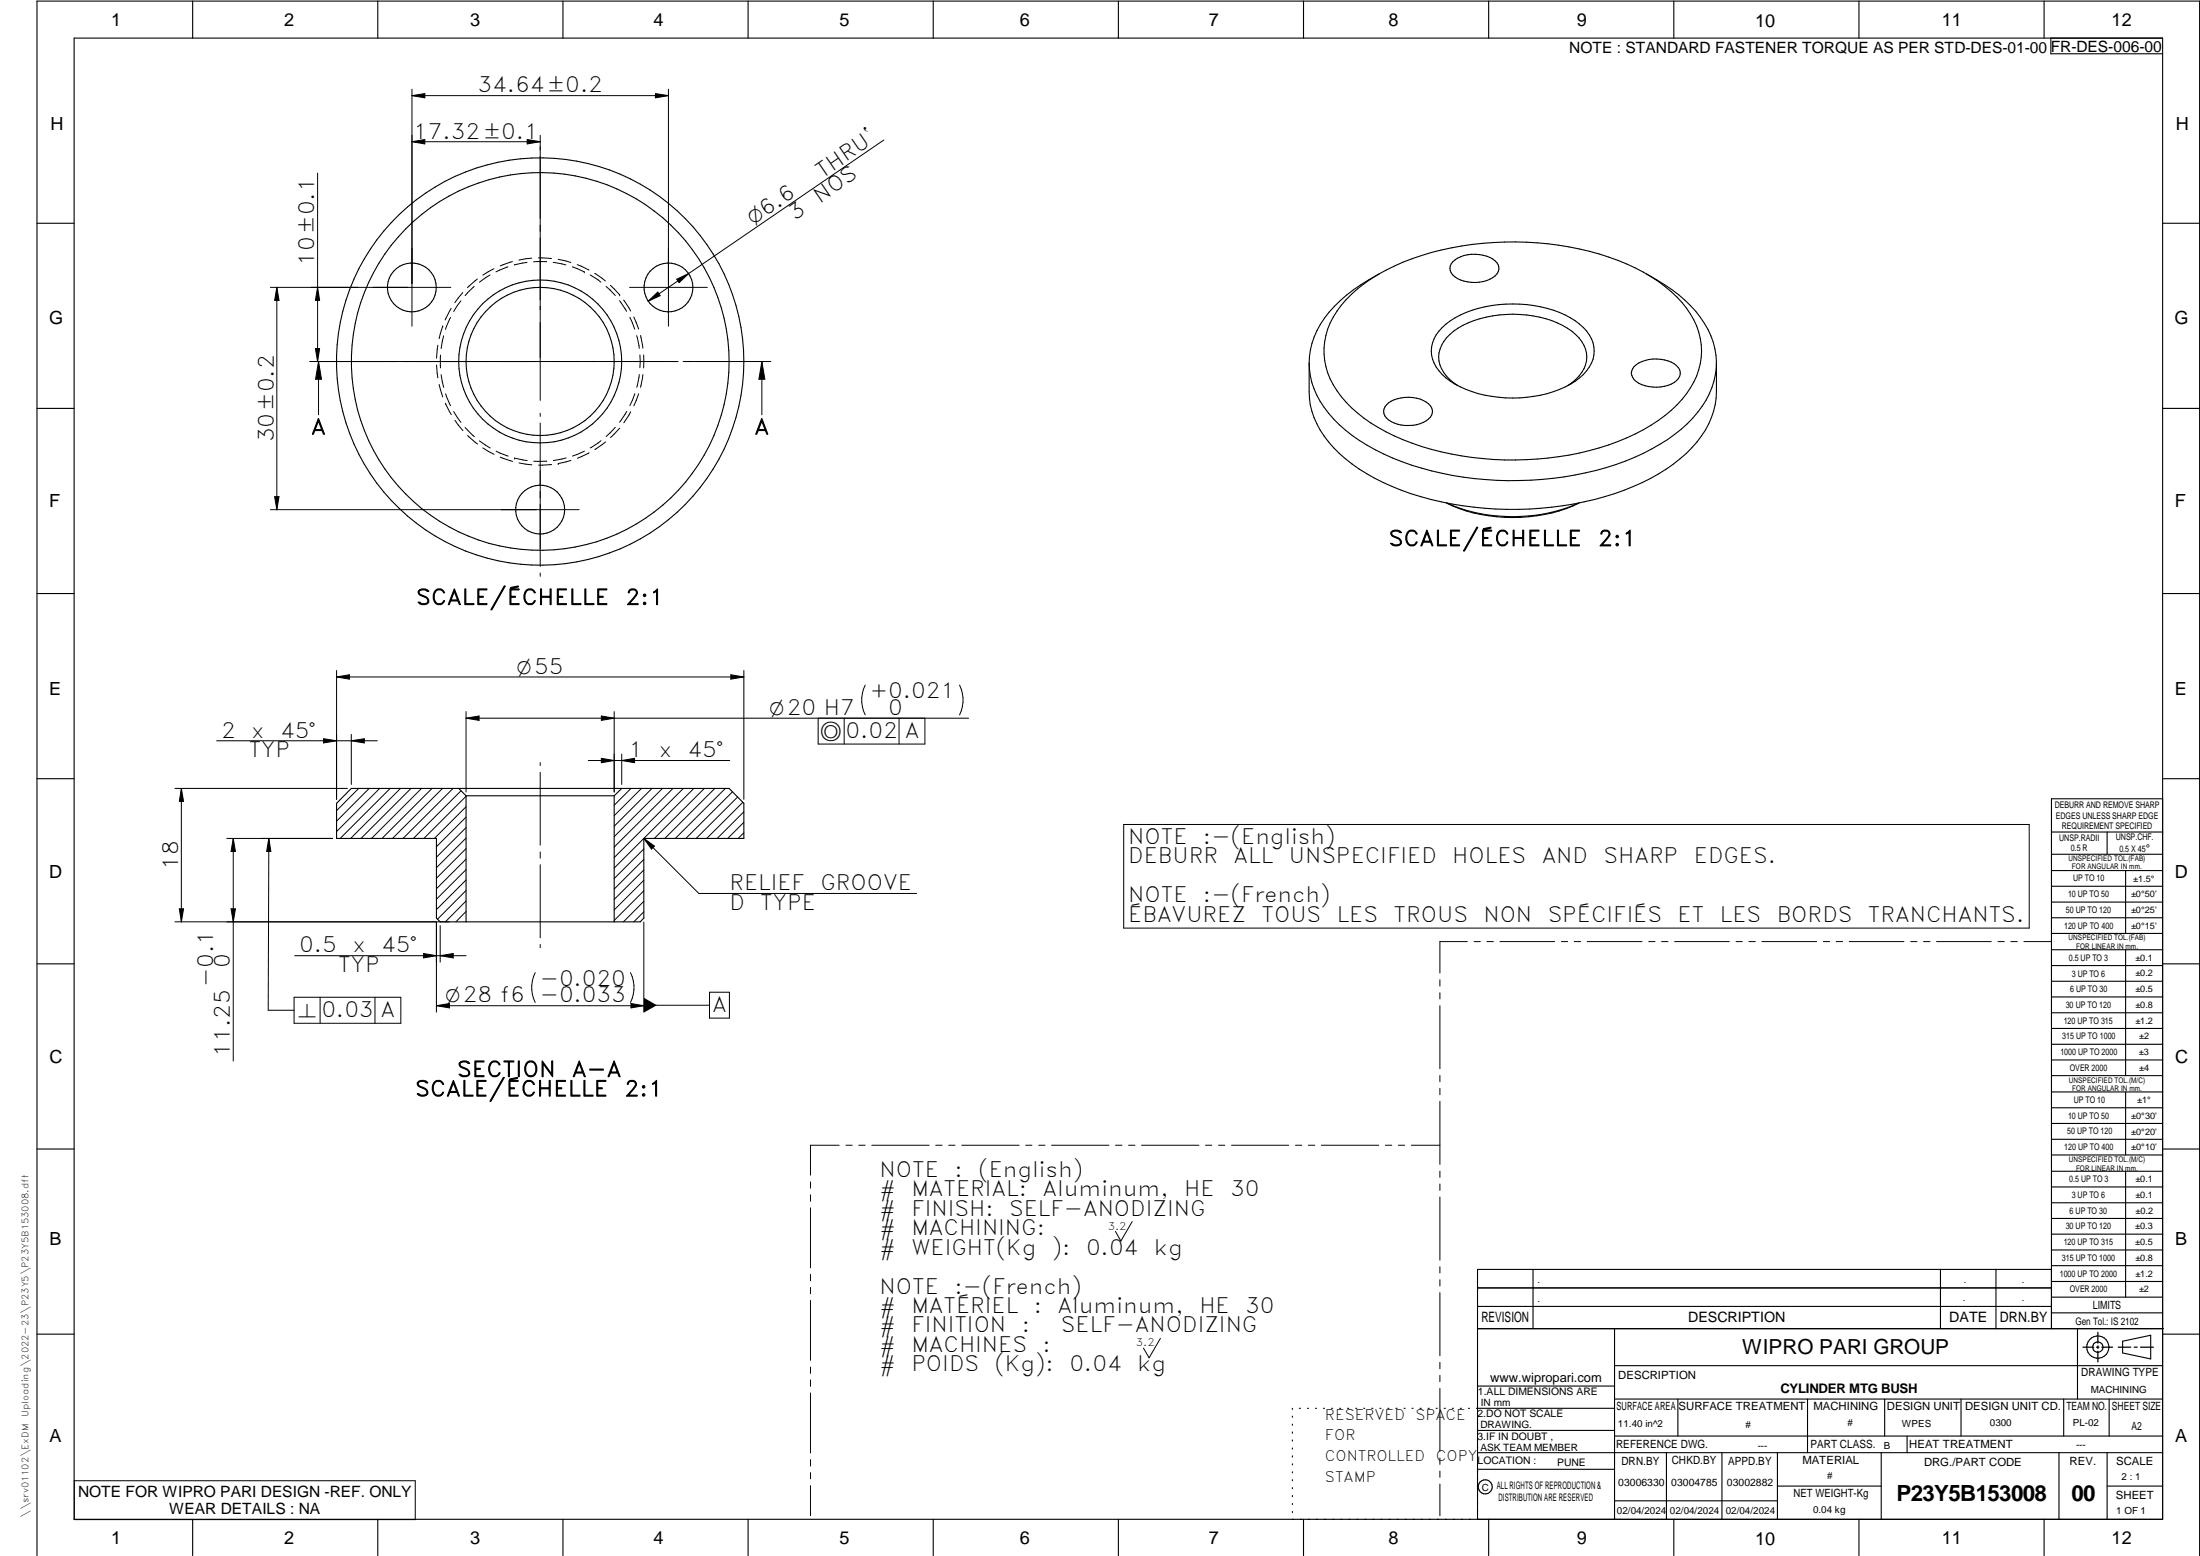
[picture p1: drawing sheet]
<svg xmlns="http://www.w3.org/2000/svg" width="594mm" height="420mm" viewBox="0 0 594 420" stroke-linecap="round" stroke-linejoin="round" font-family="sans-serif">
<g fill="none" stroke="#000" stroke-width=".3">
<path d="M20 10.3h564v400h-564zM52 .3v10M102 .3v10M152 .3v10M202 .3v10M252 .3v10M302 .3v10M352 .3v10M402 .3v10M452 .3v10M502 .3v10M552 .3v10"/>
<path d="M553.8 10.3v4.2h30.2M10 60.3h10M364.9 79.5a52.7 52.7 0 0 1 24.3-12 83.1 83.1 0 0 1 50.1 3.8 38 38 0 0 1 17.2 13.5 18.3 18.3 0 0 1-1.1 21.5 41.3 41.3 0 0 1-18.5 12.9 82.2 82.2 0 0 1-60.4-1.5 36 36 0 0 1-16.5-13.8 18.4 18.4 0 0 1 2.2-21.5zM372.4 74a40.1 40.1 0 0 0-15.8 13.5 20.1 20.1 0 0 0-3.1 10.5M392.3 70.7a9.4 9.4 0 0 1 11.4-.3 2.63 2.63 0 0 1-.6 4.6 9.7 9.7 0 0 1-10.8-.7 2.46 2.46 0 0 1 0-3.6zM444.6 74a39.2 39.2 0 0 1 15.7 13.4 19.7 19.7 0 0 1-1.8 23.9 45.2 45.2 0 0 1-19.6 13.2 89.6 89.6 0 0 1-62.8-.8 41.2 41.2 0 0 1-19.6-15.3 19.5 19.5 0 0 1-3-10.4M584 60.3h10M389.5 88.4a26.1 26.1 0 0 1 17.1-6.3 32 32 0 0 1 18.8 4.5 9.9 9.9 0 0 1 5 9.3 12.2 12.2 0 0 1-7.8 8.6 33.9 33.9 0 0 1-30.9-1.5 9.9 9.9 0 0 1-5.1-9.3 9.3 9.3 0 0 1 2.9-5.3zM441.3 99a9.4 9.4 0 0 1 11.4-.3 2.67 2.67 0 0 1-.6 4.6 9.8 9.8 0 0 1-10.8-.8 2.46 2.46 0 0 1 0-3.5zM463.5 98v7.8a23.1 23.1 0 0 1-8.1 16.6 58.4 58.4 0 0 1-27.6 13.1 89.3 89.3 0 0 1-51.9-4.1 42.2 42.2 0 0 1-18.4-13.7 20.6 20.6 0 0 1-4-11.9v-7.8M10 110.3h10M374.4 109.3a9.4 9.4 0 0 1 10-1.1 3.2 3.2 0 0 1 2.2 3.8 7.2 7.2 0 0 1-7.2 2.9 6.2 6.2 0 0 1-5.7-3.2 2.42 2.42 0 0 1 .7-2.4z"/>
<path d="M423.3 104.1a9.4 9.4 0 0 0 5.1-8.8 11 11 0 0 0-6.4-7.4 31 31 0 0 0-28.3 .7 9.8 9.8 0 0 0-5.2 7.8 9.7 9.7 0 0 0 5.2 7.7M584 110.3h10M390.6 135.8a42.9 42.9 0 0 0 35.9 0M390.7 135.8a44.7 44.7 0 0 0 35.5 0M10 160.3h10M584 160.3h10M10 210.3h10M94.9 212.9h102l4 4v9.5h-27v21.5l-1 1h-54l-1.1-1v-21.5h-26.9v-9.5zM123.9 212.9l2 2M125.9 214.9h40M125.9 214.9v34M165.9 214.9v34"/>
<path d="M167.9 212.9l-2 2M584 215.7h-30v143.1M584 210.3h10M554 224.7h30M554 230.7h30M554 235.1h30M554 239.3h30M569 224.7v6M574 235.1v17M554 243.6h30M554 247.8h30M554 252.1h30"/>
<path d="M554 256.5h30M574 256.5v33.9M10 260.3h10M554 260.7h30M554 265h30M554 269.2h30M554 273.5h30M554 277.7h30M584 260.3h10M554 282h30M554 286.2h30M554 290.4h30"/>
<path d="M554 294.9h30M554 299.1h30M574 294.9v17M10 310.3h10M554 303.4h30M554 307.6h30M554 311.9h30M554 316.3h30M574 316.3v34M584 310.3h10M554 320.5h30M554 324.8h30"/>
<path d="M554 329h30M554 333.2h30M554 337.5h30M399 358.8h185.2M399 352.8h155M399 347.8h155M414 342.8v16M436 358.8v51.5M524 342.8v16M539 342.8v16M554 341.8h30M554 346h30"/>
<path d="M554 350.3h30M554 354.5h30M554 342.8h-155v67.5M561 358.8v19M10 360.3h10M399 374.3h37M436 377.8h148M453.1 377.8v10M488.1 377.8v14.5M508.9 377.8v10M529.5 377.8v10M557.3 377.8v10"/>
<path d="M569.5 377.8v10M573.2 362.2l7.6-1.6v6.3l-7.6-1.6zM584 368.8h-148M584 360.3h10M349 380.3v.3M349 382.4v.3M349 384.6v.3M349 386.7v.3M349 388.8v.3M349 391v.3M349 393.1v.3M349 395.3v.3"/>
<path d="M349 397.4v.3M349 399.5v.3M350.9 380.3h.2M353.1 380.3h.2M355.2 380.3h.3M357.4 380.3h.3M359.6 380.3h.3M361.7 380.3h.3M363.9 380.3h.3M366.1 380.3h.3M368.3 380.3h.2M370.4 380.3h.3"/>
<path d="M372.6 380.3h.3M374.8 380.3h.3M376.9 380.3h.4M379.1 380.3h.3M381.3 380.3h.3M383.4 380.3h.4M385.6 380.3h.3M387.8 380.3h.3M390 380.3h.3M392.2 380.3h.3M394.3 380.3h.3M396.5 380.3h.3"/>
<path d="M398.7 380.3h37.3M399 396.7h37M399 392.3h185M399 386.2h37M436 387.8h148M450 392.3v18M465 392.3v18M480 392.3v18M508 392.3v18M515 387.8v4.5M556 392.3v18M569 392.3v18"/>
<path d="M52 410.3v9.7M102 410.3v9.7M152 410.3v9.7M202 410.3v9.7M252 410.3v9.7M302 410.3v9.7M349 401.7v.3M349 403.8v.4M349 406v.3M349 408.1v.3M352 410.3v9.7M402 410.3v9.7"/>
<path d="M436 405.3h44M452 410.3v9.7M480 401.3h28M502 410.3v9.7M552 410.3v9.7M569 401.3h15M10 420v-419.7h584v419.7"/>
<circle cx="111.2" cy="77.6" r="6.6"/>
<circle cx="180.5" cy="77.6" r="6.6"/>
<circle cx="145.9" cy="97.6" r="20"/>
<circle cx="145.9" cy="97.6" r="55"/>
<circle cx="145.9" cy="97.6" r="22"/>
<circle cx="145.9" cy="97.6" r="51"/>
<circle cx="145.9" cy="137.6" r="6.6"/>
<circle cx="566.5" cy="363.7" r="1.39"/>
<circle cx="566.5" cy="363.8" r="3"/>
<circle cx="401.1" cy="401.5" r="1.9"/>
</g>
<g fill="none" stroke="#000" stroke-width=".27">
<path d="M111.2 25.8l3.5-.5v1.1zM111.2 24.1v64M111.2 38.3l3.5-.6v1.2zM111.2 38.3h34.7M111.2 25.8h69.3M142.4 37.7l3.5 .6-3.5 .6zM145.9 36.5v71.6M177 25.3l3.5 .5-3.5 .6zM180.5 24.1v64M238.7 37.8l-52.7 36.1M85.8 46.7v50.9M74.8 77.6l.5 3.5h-1.1z"/>
<path d="M74.8 77.6v60M85.8 77.6l.5 3.5h-1.1zM121.7 77.6h-48.7M125 79l-2.2 2.7M128.1 77.3l-2.5 2.5M128.9 75.4l-2.7 2.3M132.3 74.3l-2.9 1.9M133.4 72.6l-3 1.7M137.2 72.1l-3.3 1.3M138.4 70.7l-3.3 1.1M142.3 70.9l-3.4 .6M143.6 69.7l-3.5 .5"/>
<path d="M145.4 69.6l3.5 .2M147.6 70.7h-3.5M149.4 70.9l3.4 .6M150.7 70l3.4 .9M154.6 72.1l3.2 1.3M155.9 71.5l3.1 1.4M157.8 73.4h.1M159.4 74.3l2.9 1.9M160.6 73.8l2.9 2.1M163.7 77.3l2.5 2.5M164.8 77l2.5 2.6M167.3 79.6h.1"/>
<path d="M170 77.6h21M182.7 75.4l3.3-1.5-2.6 2.4zM186 73.9l-11 7.4M83.6 97.6h99.5M85.2 94.1h1.1l-.5 3.5zM86 97.6v14.4M86 97.6l.8 4.8h-1.6zM117.9 98.6l.3 3.4M118.2 93.2l-.3 3.5M118.9 95.9v3.5M119.5 88.1h.1M119.5 88.1l-.9 3.3"/>
<path d="M119.8 90.7l-.7 3.4M121.7 85.7l-1.4 3.2M121.8 83.3l-1.6 3.1M124.5 81.2l-2 2.9M167.3 81.2l1.9 2.9M168.4 81l1.9 3M170.1 85.7l1.3 3.2M171.1 85.6l1.4 3.3M171.9 90.6l.7 3.5M172.8 95.8v3.5M173 90.6l.6 3.4M173.8 95.8v3.6"/>
<path d="M175 81.3l2.6-2.4 .7 .9zM184.5 97.6h23.6M205.7 97.6l.8 4.8h-1.6zM205.7 97.6v14.4M118.6 103.8l.9 3.4M119.1 101.2l.7 3.4M120.3 108.9l1.6 3.1M120.3 106.3l1.4 3.3M122.5 111.1l2 2.9M122.8 113.5l2.2 2.8M125.6 115.4l2.5 2.5M126.3 117.6l2.6 2.3"/>
<path d="M129.4 119l3 2M145.9 111.6v.8M145.9 114.2v38.8M162.3 119l-2.9 1.9M163.5 119.3l-2.9 2.1M166.2 115.4l-2.5 2.5M167.3 115.6l-2.4 2.6M169.2 111.1l-1.9 2.9M170.3 111.2l-1.9 3M171.4 106.3l-1.3 3.2M172.5 106.3l-1.4 3.3M172.6 101.1l-.6 3.5"/>
<path d="M173.6 101.1l-.6 3.5M73 137.6h83.4M74.2 134.1h1.1l-.5 3.5zM130.4 120.9l3 1.8M134 121.8l3.2 1.3M135.1 123.4l3.3 1.2M139 123.7h.1M139 123.7l3.4 .7M140.2 125l3.4 .5M144.1 124.5h3.6M149 125.4l-3.5 .2M150.7 125.2h.1"/>
<path d="M152.9 123.7l-3.5 .7M154.2 124.3l-3.5 .9M157.8 121.8l-3.2 1.3M159.1 122.3l-3.2 1.4M145.9 154.7v.9M87.4 199.5l3.5 .5-3.5 .6zM90.9 181.1v34.8M90.9 182.8l3.5-.6v1.2zM90.9 182.8h110M94.9 198.3v13.5M125.9 192.2v21.7M125.9 193.9l3.5-.6v1.2z"/>
<path d="M125.9 193.9h135.7M162.4 193.3l3.5 .6-3.5 .6zM165.9 192.2v21.7M197.4 182.2l3.5 .6-3.5 .6zM200.9 181.1v34.8M220.9 193.9v7h28.9v-7M228 193.9v7M233.6 185a9 9 0 0 0 0 8M242.8 193.9v7M259.1 185a9 9 0 0 1 0 8M47.2 212.9h46.6M49 212.9v36"/>
<path d="M49 212.9l.6 3.5h-1.2zM58.5 200h43.4M94.9 200l3.5-.5v1.1zM96.9 212.9l-6 6M99.7 212.9l-8.8 8.8M102.5 212.9l-11.6 11.6M105.4 212.9l-13.5 13.5M108.2 212.9l-13.5 13.5M111 212.9l-13.5 13.5M113.8 212.9l-13.5 13.5M116.7 212.9l-13.5 13.5M119.5 212.9l-13.5 13.5"/>
<path d="M122.3 212.9l-13.5 13.5M124.5 213.5l-12.9 12.9M125.9 215l-11.4 11.4M125.9 217.8l-8.6 8.6M145.9 205.9v.8M145.9 208.5v19.7M158.9 205.4h38.2M162.4 204.8l3.5 .6-3.5 .6zM167.9 205.4l3.5-.6v1.2zM167.9 203.6v8.2M170.4 212.9l-4.5 4.5M173.2 212.9l-7.3 7.4"/>
<path d="M176.1 212.9l-10.2 10.2M178.9 212.9l-13 13M181.7 212.9l-15.8 15.8M184.5 212.9l-18.6 18.7M187.4 212.9l-21.5 21.5M190.2 212.9l-13.5 13.5M193 212.9l-13.5 13.5M195.9 212.9l-13.5 13.5M197.8 213.8l-12.6 12.6M199.2 215.2l-11.2 11.2M200.6 216.6l-9.8 9.8M200.9 219.2l-7.2 7.2"/>
<path d="M61.2 226.4h28.6M63 226.4l.6 3.5h-1.2zM63 226.4v60.1M72.6 226.4l.5 3.5h-1.1zM72.6 226.4l-.2 46.4h7M125.9 220.6l-8.1 8M125.9 223.5l-8.1 8M125.9 226.3l-8.1 8M125.9 229.2l-8.1 8M125.9 232l-8.1 8M125.9 234.8l-8.1 8M125.9 237.6l-8.1 8"/>
<path d="M145.9 230v1.7M145.9 233.5v19.7M173.9 229.2l-8 8M173.9 232.1l-8 8M173.9 234.9l-8 8M173.9 237.7l-8 8M173.9 226.4l14.8 14.9h58.8M173.9 226.4l2.8 2.1-.8 .8zM200.9 224.9l-1.6 1.5M200.9 222l-4.4 4.4M303.4 222.6h244.6v28h-244.6zM47.2 248.9h74.1"/>
<path d="M48.4 245.4h1.2l-.6 3.5zM62.4 245.4h1.2l-.6 3.5zM79.6 258.1h46.3M114.4 257.5l3.4 .6-3.4 .6zM117.8 249v24.3M118.9 258.1l3.5-.6v1.2zM118.9 249.9v9.9M125.9 240.5l-7.8 7.7M125.9 243.3l-5.6 5.6M125.9 246.1l-2.8 2.8M145.9 255v.9M173.9 249v24.3"/>
<path d="M173.9 240.5l-8 8M173.9 243.4l-5.5 5.5M173.9 246.2l-2.8 2.7M396.2 254.3h-7.4v8.5M398.1 254.3h1.6M401.5 254.3h1.8M405 254.3h14.8M421.6 254.3h1.7M425.1 254.3h1.7M428.6 254.3h14.8M445.2 254.3h1.7M448.7 254.3h1.7"/>
<path d="M452.2 254.3h14.8M468.8 254.3h1.7M472.3 254.3h1.7M475.8 254.3h14.8M492.4 254.3h1.7M495.8 254.3h1.8M499.4 254.3h14.7M516 254.3h1.6M519.4 254.3h1.8M522.9 254.3h14.8M539.5 254.3h1.7M543 254.3h1.7"/>
<path d="M546.5 254.3h7.4M79.4 269.3h28.8v7h-28.8zM86.4 269.3v7M101.3 269.3v7M117.8 271.6l3.6-.6v1.2zM117.8 271.6h56.1M144.5 262.6a9 9 0 0 0 0 8.1M170.3 262.6a9 9 0 0 1 0 8.1M170.4 271l3.5 .6-3.5 .6zM173.9 271.4h17.7M191.6 267.9h5.4v7h-5.4zM388.8 264.5v1.8"/>
<path d="M388.8 268.1v1.6M388.8 271.6v17M388.8 290.4v1.7M388.8 293.9v1.7M388.8 297.4v17M218.9 319.2v1.6M226.6 309.2h-7.7v8.1M228.4 309.2h1.7M231.9 309.2h1.7M235.4 309.2h15.5M252.7 309.2h1.7M256.2 309.2h1.7"/>
<path d="M259.7 309.2h15.5M277 309.2h1.7M280.5 309.2h1.7M284 309.2h15.5M301.2 309.2h1.8M304.8 309.2h1.7M308.3 309.2h15.5M325.5 309.2h1.7M329.1 309.2h1.6M332.6 309.2h15.4M349.8 309.2h1.7M353.3 309.2h1.7"/>
<path d="M356.8 309.2h15.5M374.1 309.2h1.7M377.6 309.2h1.7M381.1 309.2h7.7M388.8 316.2v1.7M388.8 319.7v1.7M218.9 322.6v1.8M218.9 326.1v16.2M305.7 329.9l-3 5.2-1.5-2.6M388.8 323.2v17.1M218.9 344.1v1.8M218.9 347.6v1.7"/>
<path d="M218.9 351.2v16.1M388.8 342.1v1.6M388.8 345.6v1.7M388.8 349v17.1M218.9 369.1v1.7M218.9 372.6v1.8M218.9 376.1v16.2M313.3 361.4l-3 5.2-1.5-2.6M388.8 367.9v1.7M388.8 371.4v1.7M388.8 374.9v17M20.1 399.8h92v10.5h-92z"/>
<path d="M218.9 394.1v1.8M218.9 397.6v1.7M388.8 393.7v1.7M388.8 397.2v1.7M218.9 401.2v8.1M388.8 400.7v8.6"/>
</g>
<path d="M566.5 359.7v3M562.5 363.8h2.9M566.1 363.8h.7M566.5 363.4v.7M566.5 364.9v2.8M567.6 363.8h2.9M572 363.8h3.4M576.3 363.8h.8M578 363.8h3.5" fill="none" stroke="#000" stroke-width=".34"/>
<g fill="#000">
<path d="M111.2 38.3l3.5-.6v1.2zM111.2 25.8l3.5-.5v1.1zM142.4 37.7l3.5 .6-3.5 .6zM177 25.3l3.5 .5-3.5 .6zM175 81.3l2.6-2.4 .7 .9zM182.7 75.4l3.3-1.5-2.6 2.4zM74.8 77.6l.5 3.5h-1.1zM85.2 94.1h1.1l-.5 3.5zM85.8 77.6l.5 3.5h-1.1zM86 97.6l.8 4.8h-1.6zM205.7 97.6l.8 4.8h-1.6zM74.2 134.1h1.1l-.5 3.5z"/>
<path d="M87.4 199.5l3.5 .5-3.5 .6zM90.9 182.8l3.5-.6v1.2zM94.9 200l3.5-.5v1.1zM125.9 193.9l3.5-.6v1.2zM162.4 193.3l3.5 .6-3.5 .6zM197.4 182.2l3.5 .6-3.5 .6zM49 212.9l.6 3.5h-1.2zM162.4 204.8l3.5 .6-3.5 .6zM167.9 205.4l3.5-.6v1.2zM63 226.4l.6 3.5h-1.2zM72.6 226.4l.5 3.5h-1.1zM173.9 226.4l2.8 2.1-.8 .8z"/>
<path d="M48.4 245.4h1.2l-.6 3.5zM62.4 245.4h1.2l-.6 3.5zM114.4 257.5l3.4 .6-3.4 .6zM118.9 258.1l3.5-.6v1.2zM117.8 271.6l3.6-.6v1.2zM170.4 271l3.5 .6-3.5 .6zM173.9 269.4l3.5 2-3.5 2z"/>
</g>
<g font-size="6">
<text x="512.1" y="405.2">P23Y5B153008</text>
<text x="559.4" y="405.2">00</text>
</g>
<g font-size="5.7">
<text x="128.9" y="25">34.64±0.2</text>
<text x="111.6" y="37.4">17.32±0.1</text>
<text x="222" y="48.2" transform="rotate(-34 222 48.2)">THRU`</text>
<text x="214.6" y="59.6" transform="rotate(-34 214.6 59.6)">3</text>
<text x="221.4" y="55" transform="rotate(-34 221.4 55)">NOS</text>
<text x="84.9" y="71.7" transform="rotate(-90 84.9 71.7)">10±0.1</text>
<text x="73.9" y="119.5" transform="rotate(-90 73.9 119.5)">30±0.2</text>
<text x="84" y="117.3">A</text>
<text x="203.7" y="117.3">A</text>
<text x="375" y="147.4">SCALE/ÉCHELLE</text>
<text x="431.5" y="147.4">2:1</text>
<text x="112.3" y="163.3">SCALE/ÉCHELLE</text>
<text x="168.9" y="163.3">2:1</text>
<text x="234.9" y="188.5">+0.021</text>
<text x="239.8" y="193">0</text>
<text x="59.7" y="199.2">2</text>
<text x="67.9" y="199.2">x</text>
<text x="75.6" y="199.2">45°</text>
<text x="228.3" y="199.2">0.02 A</text>
<text x="67.2" y="204.4">TYP</text>
<text x="169.7" y="204.5">1</text>
<text x="177.9" y="204.5">x</text>
<text x="185.7" y="204.5">45°</text>
<text x="304.7" y="227.9">NOTE</text>
<text x="324.9" y="227.9">:-(English)</text>
<text x="304.7" y="233.1">DEBURR</text>
<text x="333.1" y="233.1">ALL</text>
<text x="348" y="233.1">UNSPECIFIED</text>
<text x="392.1" y="233.1">HOLES</text>
<text x="416.3" y="233.1">AND</text>
<text x="433" y="233.1">SHARP</text>
<text x="457.4" y="233.1">EDGES.</text>
<text x="48.1" y="234.9" transform="rotate(-90 48.1 234.9)">18</text>
<text x="197" y="240.4">RELIEF</text>
<text x="197" y="245.6">D</text>
<text x="205.3" y="245.6">TYPE</text>
<text x="221.6" y="240.4">GROOVE</text>
<text x="304.7" y="243.6">NOTE</text>
<text x="324.9" y="243.6">:-(French)</text>
<text x="304.7" y="248.9">ÉBAVUREZ</text>
<text x="340.7" y="248.9">TOUS</text>
<text x="361" y="248.9">LES</text>
<text x="376.3" y="248.9">TROUS</text>
<text x="400.6" y="248.9">NON</text>
<text x="417.9" y="248.9">SPÉCIFIÉS</text>
<text x="453" y="248.9">ET</text>
<text x="464.4" y="248.9">LES</text>
<text x="479.8" y="248.9">BORDS</text>
<text x="504.4" y="248.9">TRANCHANTS.</text>
<text x="80.8" y="257.2">0.5</text>
<text x="95.2" y="257.2">x</text>
<text x="102.9" y="257.2">45°</text>
<text x="62.1" y="261.3" transform="rotate(-90 62.1 261.3)">0</text>
<text x="91.3" y="262.4">TYP</text>
<text x="57.6" y="266.5" transform="rotate(-90 57.6 266.5)">-0.1</text>
<text x="145.7" y="266.1">-0.020</text>
<text x="86.8" y="274.5">0.03 A</text>
<text x="192.3" y="273.2">A</text>
<text x="62.1" y="285.3" transform="rotate(-90 62.1 285.3)">11.25</text>
<text x="123.4" y="290.7">SECTION</text>
<text x="154.4" y="290.7">A-A</text>
<text x="112.1" y="296">SCALE/ÉCHELLE</text>
<text x="168.6" y="296">2:1</text>
<text x="237.5" y="317.8">NOTE</text>
<text x="257.7" y="317.8">:</text>
<text x="264.1" y="317.8">(English)</text>
<text x="237.5" y="323">#</text>
<text x="246.1" y="323">MATERIAL:</text>
<text x="281.5" y="323">Aluminum,</text>
<text x="319.8" y="323">HE</text>
<text x="332.2" y="323">30</text>
<text x="237.5" y="328.3">#</text>
<text x="246.1" y="328.3">FINISH:</text>
<text x="272.5" y="328.3">SELF-ANODIZING</text>
<text x="237.5" y="333.5">#</text>
<text x="246.1" y="333.5">MACHINING:</text>
<text x="237.5" y="338.8">#</text>
<text x="246.1" y="338.8">WEIGHT(Kg</text>
<text x="284" y="338.8">):</text>
<text x="293.3" y="338.8">0.04</text>
<text x="311.6" y="338.8">kg</text>
<text x="237.5" y="349.3">NOTE</text>
<text x="257.7" y="349.3">:-(French)</text>
<text x="237.5" y="354.5">#</text>
<text x="237.5" y="359.8">#</text>
<text x="246.1" y="359.8">FINITION</text>
<text x="246.1" y="354.5">MATÉRIEL</text>
<text x="275.9" y="359.8">:</text>
<text x="279.2" y="354.5">:</text>
<text x="285.6" y="354.5">Aluminum,</text>
<text x="286.5" y="359.8">SELF-ANODIZING</text>
<text x="323.9" y="354.5">HE</text>
<text x="336.3" y="354.5">30</text>
<text x="237.5" y="365">#</text>
<text x="246.1" y="365">MACHINES</text>
<text x="281.5" y="365">:</text>
<text x="237.5" y="370.3">#</text>
<text x="246.1" y="370.3">POIDS</text>
<text x="268.5" y="370.3">(Kg):</text>
<text x="288.8" y="370.3">0.04</text>
<text x="307.1" y="370.3">kg</text>
</g>
<text font-size="5.6" x="470.5" y="365.5">WIPRO PARI GROUP</text>
<g font-size="5.4">
<text x="203.4" y="60.9" transform="rotate(-34 203.4 60.9)">O6.6</text>
<text x="139.6" y="181.9">O55</text>
<text x="207.8" y="193">O20 H7</text>
<text x="221.6" y="199.2">a</text>
<text x="80.5" y="274.5">n</text>
<text x="120.3" y="270.7">O28 f6 -0.033</text>
</g>
<g font-size="4.9">
<text x="30" y="6.9">1</text>
<text x="76.7" y="6.9">2</text>
<text x="127" y="6.9">3</text>
<text x="176.5" y="6.9">4</text>
<text x="226.7" y="6.9">5</text>
<text x="275.4" y="6.9">6</text>
<text x="326.4" y="6.9">7</text>
<text x="375" y="6.9">8</text>
<text x="425.8" y="6.9">9</text>
<text x="473.9" y="7.3">10</text>
<text x="524.3" y="6.9">11</text>
<text x="570.2" y="6.9">12</text>
<text x="13.6" y="35.1">H</text>
<text x="587.6" y="35.1">H</text>
<text x="13.2" y="87.5">G</text>
<text x="587.2" y="87.5">G</text>
<text x="13.2" y="137">F</text>
<text x="587.2" y="137">F</text>
<text x="13.2" y="187.6">E</text>
<text x="587.2" y="187.6">E</text>
<text x="13.2" y="237">D</text>
<text x="587.2" y="237">D</text>
<text x="13.4" y="287.1">C</text>
<text x="587.4" y="287.1">C</text>
<text x="13.4" y="336.2">B</text>
<text x="587.4" y="336.2">B</text>
<text x="13.4" y="389.3">A</text>
<text x="587.4" y="389.3">A</text>
<text x="30" y="416.9">1</text>
<text x="76.7" y="416.9">2</text>
<text x="127" y="416.9">3</text>
<text x="176.5" y="416.9">4</text>
<text x="226.7" y="416.9">5</text>
<text x="275.4" y="416.9">6</text>
<text x="326.4" y="416.9">7</text>
<text x="375" y="416.9">8</text>
<text x="425.8" y="416.9">9</text>
<text x="473.9" y="417.3">10</text>
<text x="524.3" y="416.9">11</text>
<text x="570.2" y="416.9">12</text>
</g>
<g font-size="4.2">
<text x="423.7" y="14.3">NOTE : STANDARD FASTENER TORQUE AS PER STD-DES-01-00</text>
<text x="553.8" y="14">FR-DES-006-00</text>
<text x="21.1" y="404.3">NOTE FOR WIPRO PARI DESIGN -REF. ONLY</text>
<text x="45.7" y="408.8">WEAR DETAILS : NA</text>
</g>
<g font-size="3.9">
<text x="400" y="357.1">REVISION</text>
<text x="455.9" y="357.1">DESCRIPTION</text>
<text x="526.4" y="357.1">DATE</text>
<text x="540" y="357.1">DRN.BY</text>
<text x="357.8" y="383.3">RESERVED</text>
<text x="382.3" y="383.3">SPACE</text>
<text x="357.8" y="388.9">FOR</text>
<text x="357.8" y="394.5">CONTROLLED</text>
<text x="387.8" y="394.5">COPY</text>
<text x="357.8" y="400">STAMP</text>
</g>
<text font-size="3.6" x="480.8" y="376.1">CYLINDER MTG BUSH</text>
<text font-size="3.5" x="402.4" y="373.3">www.wipropari.com</text>
<g font-size="3.1">
<text x="565.1" y="353.5">LIMITS</text>
<text x="562" y="371.7">DRAWING TYPE</text>
<text x="437" y="372.3">DESCRIPTION</text>
<text x="436.5" y="380.8">SURFACE AREA</text>
<text x="453.3" y="380.8">SURFACE TREATMENT</text>
<text x="489.7" y="380.8">MACHINING</text>
<text x="509.5" y="380.8">DESIGN UNIT</text>
<text x="530.6" y="380.8">DESIGN UNIT CD.</text>
<text x="558" y="380.6">TEAM NO.</text>
<text x="570.3" y="380.7">SHEET SIZE</text>
<text x="575.6" y="386.1">A2</text>
<text x="436.4" y="391.1">REFERENCE DWG.</text>
<text x="437.8" y="395.5">DRN.BY</text>
<text x="451.4" y="395.4">CHKD.BY</text>
<text x="466.6" y="395.5">APPD.BY</text>
<text x="486.7" y="395.4">MATERIAL</text>
<text x="488.9" y="390.9">PART CLASS.</text>
<text x="515.6" y="390.9">HEAT TREATMENT</text>
<text x="519.6" y="395.9">DRG./PART CODE</text>
<text x="558.9" y="395.5">REV.</text>
<text x="571.4" y="395.6">SCALE</text>
<text x="484.3" y="404.2">NET WEIGHT-Kg</text>
<text x="571.4" y="404.7">SHEET</text>
</g>
<text font-size="3" x="579.5" y="230.1">°</text>
<g font-size="2.8">
<text x="299.1" y="332.1">3.2</text>
<text x="560.4" y="357.7">Gen Tol.: IS 2102</text>
<text x="306.7" y="363.6">3.2</text>
<text x="399.1" y="376.6">1.ALL DIMENSIONS ARE</text>
<text x="399" y="382.7">2.DO NOT SCALE</text>
<text x="399" y="388.7">3.IF IN DOUBT ,</text>
<text x="399" y="395.4">LOCATION :</text>
<text x="420.5" y="396">PUNE</text>
<text x="404.2" y="402">ALL RIGHTS OF REPRODUCTION &amp;</text>
<text x="437" y="401.2">03006330</text>
<text x="451.3" y="401.2">03004785</text>
<text x="466.3" y="401.2">03002882</text>
<text x="404.7" y="405.4">DISTRIBUTION ARE RESERVED</text>
</g>
<g font-size="2.7">
<text x="564.6" y="376.2">MACHINING</text>
<text x="399.9" y="379.7">IN mm</text>
<text x="399.7" y="385.7">DRAWING.</text>
<text x="436.9" y="385.4">11.40 in^2</text>
<text x="471.4" y="385.5">#</text>
<text x="498.9" y="385">#</text>
<text x="513.6" y="385.3">WPES</text>
<text x="537.3" y="385.1">0300</text>
<text x="559.7" y="385.1">PL-02</text>
<text x="399.7" y="391.8">ASK TEAM MEMBER</text>
<text x="474.6" y="391.2">---</text>
<text x="508.7" y="391.2">B</text>
<text x="560.6" y="391.1">---</text>
<text x="493.4" y="399.5">#</text>
<text x="572.8" y="399.7">2 : 1</text>
<text x="400.1" y="402.5">C</text>
<text x="436.6" y="408.7">02/04/2024</text>
<text x="450.9" y="408.8">02/04/2024</text>
<text x="466" y="408.9">02/04/2024</text>
<text x="489.6" y="408.5">0.04 kg</text>
<text x="571.4" y="408.7">1 OF 1</text>
</g>
<g font-size="2.5">
<text x="554.9" y="218.3">DEBURR AND REMOVE SHARP</text>
<text x="555.2" y="221">EDGES UNLESS SHARP EDGE</text>
<text x="556.1" y="227.1">UNSP.RADII</text>
<text x="556.8" y="223.8">REQUIREMENT SPECIFIED</text>
<text x="571.4" y="226.9">UNSP.CHF.</text>
<text x="559.2" y="229.9">0.5 R</text>
<text x="572.3" y="230.1">0.5 X 45</text>
<text x="559.8" y="238">UP TO 10</text>
<text x="576.1" y="238.1">±1.5°</text>
<text x="558.5" y="242.2">10 UP TO 50</text>
<text x="575.5" y="242.3">±0°50'</text>
<text x="557.4" y="250.7">120 UP TO 400</text>
<text x="557.9" y="246.5">50 UP TO 120</text>
<text x="575.5" y="250.7">±0°15'</text>
<text x="575.5" y="246.5">±0°25'</text>
<text x="558.7" y="259.4">0.5 UP TO 3</text>
<text x="559.5" y="263.7">3 UP TO 6</text>
<text x="576.6" y="263.6">±0.2</text>
<text x="576.6" y="259.4">±0.1</text>
<text x="559" y="267.9">6 UP TO 30</text>
<text x="576.6" y="267.9">±0.5</text>
<text x="557.8" y="272.2">30 UP TO 120</text>
<text x="576.6" y="272.2">±0.8</text>
<text x="556.9" y="280.7">315 UP TO 1000</text>
<text x="557.3" y="276.4">120 UP TO 315</text>
<text x="576.6" y="276.4">±1.2</text>
<text x="577.7" y="280.7">±2</text>
<text x="556.4" y="284.9">1000 UP TO 2000</text>
<text x="577.6" y="284.9">±3</text>
<text x="558.9" y="289.2">OVER 2000</text>
<text x="577.7" y="289.3">±4</text>
<text x="560" y="297.9">UP TO 10</text>
<text x="577.1" y="297.9">±1°</text>
<text x="558.5" y="302.1">10 UP TO 50</text>
<text x="575.5" y="302.1">±0°30'</text>
<text x="557.4" y="310.6">120 UP TO 400</text>
<text x="558.2" y="306.3">50 UP TO 120</text>
<text x="575.5" y="310.6">±0°10'</text>
<text x="575.5" y="306.4">±0°20'</text>
<text x="558.8" y="319.2">0.5 UP TO 3</text>
<text x="559.4" y="323.4">3 UP TO 6</text>
<text x="576.6" y="319.2">±0.1</text>
<text x="576.6" y="323.5">±0.1</text>
<text x="558.9" y="327.7">6 UP TO 30</text>
<text x="576.7" y="327.7">±0.2</text>
<text x="557.8" y="332">30 UP TO 120</text>
<text x="576.6" y="332">±0.3</text>
<text x="556.8" y="340.5">315 UP TO 1000</text>
<text x="557.3" y="336.3">120 UP TO 315</text>
<text x="576.6" y="336.3">±0.5</text>
<text x="576.6" y="340.5">±0.8</text>
<text x="415.2" y="346.4">.</text>
<text x="530.3" y="346.5">.</text>
<text x="545.9" y="346.4">.</text>
<text x="556.2" y="344.7">1000 UP TO 2000</text>
<text x="576.6" y="344.7">±1.2</text>
<text x="415.2" y="351.5">.</text>
<text x="530" y="351.3">.</text>
<text x="545.9" y="351.4">.</text>
<text x="558.9" y="349">OVER 2000</text>
<text x="577.6" y="349">±2</text>
</g>
<g font-size="2.4">
<text x="7.7" y="382.7" transform="rotate(-90 7.7 382.7)">Uploading\2022-23\P23Y5\P23Y5B153008.dft</text>
<text x="7.7" y="409.8" transform="rotate(-90 7.7 409.8)">\\srv01102\ExDM</text>
</g>
<g font-size="2.1">
<text x="558.5" y="232.4">UNSPECIFIED TOL.(FAB)</text>
<text x="559.5" y="234.7">FOR ANGULAR IN mm.</text>
<text x="558.6" y="253.9">UNSPECIFIED TOL.(FAB)</text>
<text x="560.7" y="256.3">FOR LINEAR IN mm.</text>
<text x="558.7" y="292.3">UNSPECIFIED TOL.(M/C)</text>
<text x="559.6" y="294.7">FOR ANGULAR IN mm.</text>
<text x="558.7" y="313.7">UNSPECIFIED TOL.(M/C)</text>
<text x="560.6" y="316.1">FOR LINEAR IN mm.</text>
</g>
</svg>
